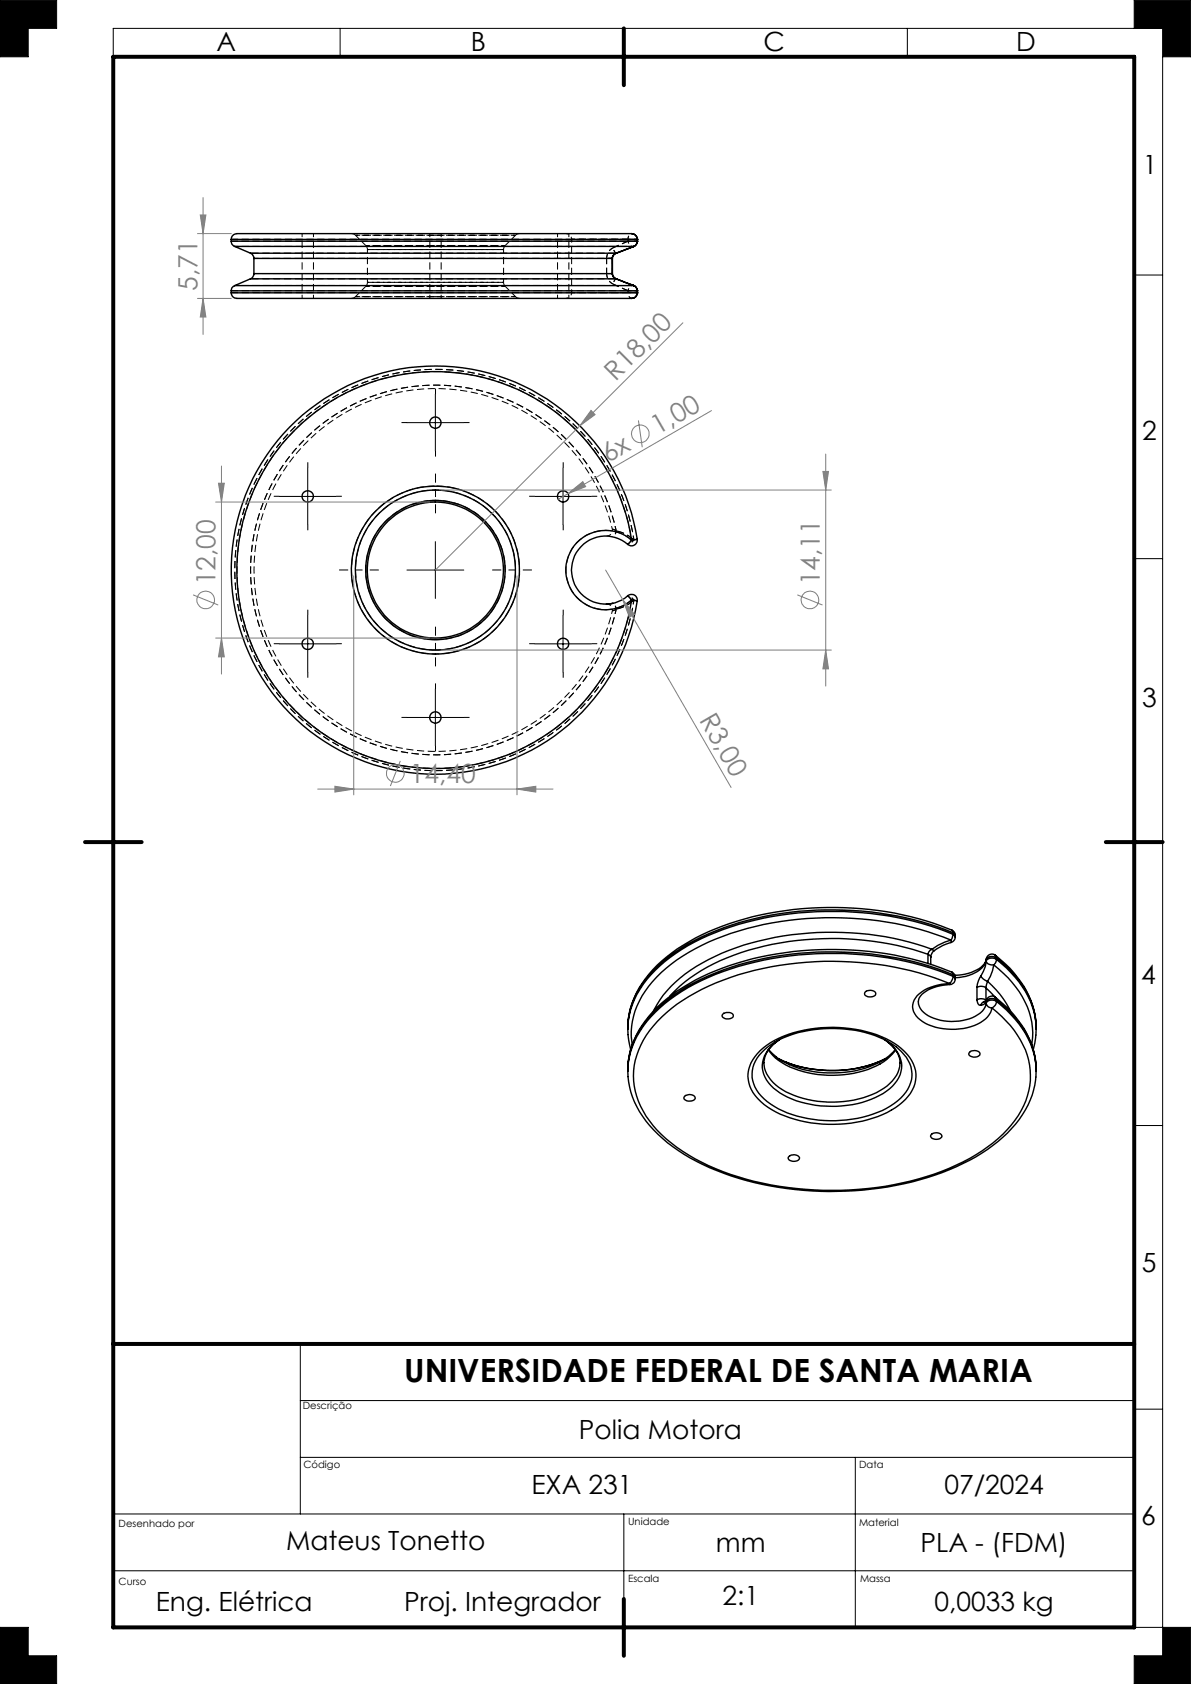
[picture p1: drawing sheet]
<svg xmlns="http://www.w3.org/2000/svg" width="210mm" height="297mm" viewBox="0 0 210 297" stroke-linecap="round" stroke-linejoin="round" font-family="sans-serif">
<g fill="none" stroke="#000" stroke-width=".18">
<path d="M0 0h10v5h-5v5h-5zM20 10v-5h185v287M60 5v5M160 5v5M200 5v-5h10v10h-5M200 48.5h5M71.8 74.5h10M76.8 69.5v10M49.2 87.6h10.1M54.3 82.5v10M76.8 95.5v10M94.3 87.6h10"/>
<path d="M99.3 82.5v10M200 98.5h5M49.2 113.6h10.1M54.3 108.5v10M71.8 100.5h10M94.3 113.6h10M99.3 108.5v10M71.8 126.5h10M76.8 121.5v10M200 198.5h5M53 237v30M53 257h147"/>
<path d="M53 247h147M150.8 257v30M200 248.5h5M20 277h180M20 267h180M110 267v15M0 287h5v5h5v5h-10zM200 287h10v10h-10v-5h5M205 292h.1"/>
</g>
<path d="M20 10h180v277h-180zM110 5v10M15 148.5h10M195 148.5h10M20 237h180M110 282v10" fill="none" stroke="#000" stroke-width=".7"/>
<path d="M200 0v5h5v5h5v-10zM205 287v5h-5v5h10v-10zM0 0v10h5v-5h5v-5zM0 287v10h10v-5h-5v-5z" fill-rule="evenodd" fill="#000"/>
<g fill="none" stroke="#000" stroke-width=".18" stroke-dasharray="1.3 .6" stroke-linecap="butt">
<path d="M76.8 41.5h-14.1h28.2h-14.1M76.8 52.3h-14.1h28.2h-14.1M108.5 49.1l.2 .1M108.7 44.6l-.1 .1M108.7 49.2h-.1M110.7 51.3v.3M110.7 42.2v.3M110.7 42.5v-.3M110.7 51.6v-.3M111.7 50.3h-.1M112.4 51.3v.3M112.4 42.2v.3"/>
<path d="M111.8 95.2l.6-.1M112.4 95.1l-.6 .1M111.8 105.9l.6 .1M112.4 106l-.6-.1"/>
</g>
<g fill="none" stroke="#000" stroke-width=".18" stroke-dasharray="1.3 .6" stroke-dashoffset=".8" stroke-linecap="butt">
<path d="M99.8 41.2a1 1 0 0 1 1 1M100.8 51.6a1 1 0 0 1-1 1M110.7 42.2h1.7M110.7 42.5h1.7M111.4 41.2a.99 .99 0 0 1 1 1M111.7 43.5a.97 .97 0 0 1-1-1M111.7 50.3a.97 .97 0 0 0-1 1M111.8 43.5a.94 .94 0 0 1-1.1-1M111.8 50.3a.94 .94 0 0 0-1.1 1M112.4 51.6a.99 .99 0 0 1-1 1M112.4 51.3h-1.7M112.4 51.6h-1.7"/>
<path d="M111.4 105.8a35 35 0 0 1-53.6 24.1 35 35 0 0 1 0-58.8 35 35 0 0 1 53.6 24.2"/>
</g>
<g fill="none" stroke="#000" stroke-width=".18" stroke-dasharray="1.3 .6" stroke-dashoffset=".6" stroke-linecap="butt">
<path d="M53.3 41.2v11.4M55.3 52.6v-11.4M64.8 44v5.8M75.8 41.2v11.4M77.8 52.6v-11.4M88.8 49.8v-5.8M98.3 41.2v11.4M100.3 52.6v-11.4M108.6 49.2l-.5 .9M108.6 44.7l-.5-1M108.7 44.6a.99 .99 0 0 0-.7 1M111.8 50.3a1 1 0 0 1 .6 1"/>
<path d="M112.4 42.5a1 1 0 0 1-.6 1M108.7 93.6a1.14 1.14 0 0 1-.6 1.1M108.7 107.5a1.14 1.14 0 0 0-.6-1.1"/>
</g>
<path d="M76.8 43.3h12.3h-24.6h12.3M76.8 50.5h12.3h-24.6h12.3M108.7 49.2l3.1 1.2M111.8 43.5l-3.1 1.1M111.4 95.3a7 7 0 0 0-9.7 .4 7 7 0 0 0 0 9.7 7 7 0 0 0 9.7 .4" fill="none" stroke="#000" stroke-width=".18" stroke-dasharray="1.3 .6" stroke-dashoffset="-.1" stroke-linecap="butt"/>
<path d="M107 45.6v2.6M107 48.2v-2.6M108 45.6v2.6M110.7 51.6h-9.9h9.9M110.7 42.2h-9.9h9.9" fill="none" stroke="#000" stroke-width=".18" stroke-dasharray="1.3 .6" stroke-dashoffset=".2" stroke-linecap="butt"/>
<g fill="none" stroke="#000" stroke-width=".18" stroke-dasharray="1.3 .6" stroke-dashoffset=".5" stroke-linecap="butt">
<path d="M44.8 45.6h63.2M76.8 49.8h-12h24h-12M76.8 44h-12h24h-12M107 48.2a1.98 1.98 0 0 0 1.1 1.9M107 45.6a1.98 1.98 0 0 1 1.1-1.9M108 48.2h-1M108 45.6h-1M108 48.2l.1 .5 .3 .3M108 48.2h-63.2M108.1 43.7a2.01 2.01 0 0 0-1.1 1.9M108.1 50.1a2.01 2.01 0 0 1-1.1-1.9M111.4 95.3l-.7 .7"/>
<path d="M111.8 95.2a35.4 35.4 0 0 0-54.2-24.4 35.4 35.4 0 0 0 0 59.4 35.4 35.4 0 0 0 54.2-24.3M112.4 95.1l-1 .2M111.4 105.8l1 .2M111.4 105.8l-.7-.8M111.8 105.9a35.4 35.4 0 0 1-54.2 24.3 35.4 35.4 0 0 1 0-59.4 35.4 35.4 0 0 1 54.2 24.4"/>
</g>
<path d="M40.8 51.3h71.6M40.8 42.2h71.6M108.1 50.1l2.6 1.2M108.1 43.7l2.6-1.2M110.7 42.5l-2.6 1.2M110.7 51.3l-2.6-1.2M112.4 51.6h-71.6M112.4 42.5h-71.6M76.8 112.8a12.3 12.3 0 0 0 10.8-18.1 12.3 12.3 0 0 0-21.1-.8 12.3 12.3 0 0 0 9.4 18.9h.9M76.8 114.6a14.1 14.1 0 0 1-12.4-20.8 14.1 14.1 0 0 1 24.3-.9 14.1 14.1 0 0 1-10.9 21.7h-1" fill="none" stroke="#000" stroke-width=".18" stroke-dasharray="1.3 .6" stroke-dashoffset=".1" stroke-linecap="butt"/>
<path d="M41.4 43.5h70.4M100.8 42.2v9.4M110.7 42.2a.89 .89 0 0 1 .7-1M111.4 52.6a.88 .88 0 0 1-.7-1M111.8 50.3h-70.4M111.8 95.2a1.56 1.56 0 0 1-1.1 .8M108 107.7a32 32 0 0 1-49.3 19.2 32 32 0 0 1 0-52.8 32 32 0 0 1 49.3 19.2M111.8 105.9a1.56 1.56 0 0 0-1.1-.9" fill="none" stroke="#000" stroke-width=".18" stroke-dasharray="1.3 .6" stroke-dashoffset=".7" stroke-linecap="butt"/>
<g fill="none" stroke="#000" stroke-width=".18" stroke-dasharray="1.3 .6" stroke-dashoffset=".4" stroke-linecap="butt">
<path d="M62 41.2l.7 .3M62.7 52.3l-.7 .3M64.5 43.3l.3 .7M64.8 49.8l-.3 .7M88.8 44l.3-.7M89.1 50.5l-.3-.7M90.9 41.5l.7-.3M91.6 52.6l-.7-.3M108 93.3l.7 .3M108.7 93.6l-.7-.3M108.7 93.6a32.6 32.6 0 0 0-50.2-20.1 32.6 32.6 0 0 0 0 54 32.6 32.6 0 0 0 50.2-20M108 107.7l.7-.2"/>
<path d="M108.7 107.5l-.7 .3M108.7 107.5a32.6 32.6 0 0 1-50.2 20 32.6 32.6 0 0 1 0-54 32.6 32.6 0 0 1 50.2 20.1"/>
</g>
<path d="M62.7 41.5l1.8 1.8M64.5 50.5l-1.8 1.8M89.1 43.3l1.8-1.8M90.9 52.3l-1.8-1.8" fill="none" stroke="#000" stroke-width=".18" stroke-dasharray="1.3 .6" stroke-dashoffset=".3" stroke-linecap="butt"/>
<path d="M44.2 49.2h64.5M108.7 44.6h-64.5M76.8 85.7a14.8 14.8 0 0 0-13 21.9 14.8 14.8 0 0 0 25.5 .9 14.8 14.8 0 0 0-11.5-22.8h-1M108.7 93.6l1.1 .4 1.1 .5 .9 .7M111.8 95.2l-1-.7-1.1-.6-1-.3M108.7 107.5l1.1-.4 1.1-.6 .9-.6M111.8 105.9l-1 .7-1.1 .5-1 .4" fill="none" stroke="#000" stroke-width=".18" stroke-dasharray="1.3 .6" stroke-dashoffset="-.2" stroke-linecap="butt"/>
<g fill="none" stroke="#000" stroke-width=".25">
<path d="M40.8 42.2a1.27 1.27 0 0 1 1.7-1h66.8a4.5 4.5 0 0 1 2.8 .3l.3 .7M40.8 42.5a.88 .88 0 0 0 .6 1M40.8 51.6a1.09 1.09 0 0 0 1.4 1h67.1a6.4 6.4 0 0 0 2.6-.1l.3-.3 .2-.6M40.8 51.3h71.6M40.8 51.6h71.6M40.8 42.5h71.6M40.8 42.2h71.6M40.8 42.2v.3M40.8 51.3v.3M41.4 50.4a.88 .88 0 0 0-.6 .9M41.4 43.5h70.4M41.4 50.4h70.4"/>
<path d="M41.4 43.5l2.8 1.2M44.2 44.7a1.13 1.13 0 0 1 .6 .9M44.2 49.2h64.4M44.2 44.7h64.4M44.2 49.2l-2.8 1.2M44.8 48.3a1.01 1.01 0 0 1-.6 .9M44.8 45.6h63.1M44.8 48.3h63.1M44.8 45.6v2.7M107.9 48.3a.97 .97 0 0 0 .7 .9M107.9 45.6v2.7M107.9 45.6h.1"/>
<path d="M107.9 48.3h.1M108 48.3a.88 .88 0 0 0 .6 .9M108 45.6v2.7M108.6 49.2l3.2 1.2M108.6 44.7l-.2 .1a.88 .88 0 0 0-.4 .8M108.6 44.7a.98 .98 0 0 0-.7 .9M108.6 44.7h.1M108.6 49.2h.1M111.3 50.2l.3 .1M111.7 50.3a1.07 1.07 0 0 1 .7 1M111.8 43.5l-3.2 1.2M111.8 50.4a1.01 1.01 0 0 1 .6 .9"/>
<path d="M112.4 42.5a.97 .97 0 0 1-.7 1M112.4 42.5a1.01 1.01 0 0 1-.6 1M112.4 42.5h.1M112.4 42.2h.1M112.4 51.3h.1M112.4 51.6h.1M112.4 42.2v.3M112.4 51.3v.3M110.7 96a6 6 0 0 0-8.3 .4 6 6 0 0 0 0 8.3 6 6 0 0 0 8.3 .4M111.4 95.3a35 35 0 0 0-53.6-24.1 35 35 0 0 0 0 58.8 35 35 0 0 0 53.6-24.2M111.4 95.3a7 7 0 0 0-9.7 .4 7 7 0 0 0 0 9.7 7 7 0 0 0 9.7 .4M111.4 95.3l-.7 .7"/>
<path d="M112.4 95.1a36 36 0 0 0-55.2-24.8 36 36 0 0 0 0 60.5 36 36 0 0 0 55.2-24.8M112.4 95.1l-1 .2M112.4 95.1a1.01 1.01 0 0 1-.6 1 1.01 1.01 0 0 1-1.1-.1M108.1 106.4l-1.2 .1M110.7 105.1l.7 .7M110.7 105.1a1.01 1.01 0 0 1 1.1-.2 1.01 1.01 0 0 1 .6 1.1M111.4 105.8l1 .2M127.6 178.7a1.28 1.28 0 0 1 1.7 .3 .7 .7 0 0 1-.9 .7l-.7-.1a.44 .44 0 0 1-.4-.4 .44 .44 0 0 1 .3-.5zM152.5 175a1.29 1.29 0 0 1 1.9 .2 .7 .7 0 0 1-.9 .6h-.5a.51 .51 0 0 1-.5-.3 .51 .51 0 0 1 0-.5zM161.9 176.7a3.4 3.4 0 0 0 2.8 2.9 8.8 8.8 0 0 0 8.5-1.2 2.47 2.47 0 0 0 .7-1.5M163.6 168.3a52.2 52.2 0 0 0-36.6 1.1 25.4 25.4 0 0 0-8.9 6.4M163.6 168.3l.4 .2 .1 .3"/>
<path d="M163.6 168.3v1.6M164.1 168.8v1.3M164.3 167.4l.4 .3-.3 .3-.3 .8M164.3 167.4a1.05 1.05 0 0 0-.7 .9M164.3 167.4a53 53 0 0 0-37 .7 26.4 26.4 0 0 0-10.4 7.4l-1.7 2.8M167.4 173.5a56.9 56.9 0 0 0-41.2-.1 27.3 27.3 0 0 0-11.7 8.3 12.6 12.6 0 0 0 0 16 27.3 27.3 0 0 0 11.6 8.4 56.9 56.9 0 0 0 40 .5 28.6 28.6 0 0 0 12.8-9 12.7 12.7 0 0 0-.1-15.9l-2.2-2.4-1.7-1.5M167.4 173.5a8 8 0 0 0-6 2.5 2.68 2.68 0 0 0 .9 3.9 10.5 10.5 0 0 0 11.1 .1l.7-.7a2.96 2.96 0 0 0 .8-1.5M167.4 173.5l.1 .1M167.5 173.6a6.8 6.8 0 0 0-5.3 2.3l-.3 .8M167.7 166.2l-1.5 .6-1.5 .9M167.7 165.8l-2.3 .9-1.1 .7M167.7 165.8a57.5 57.5 0 0 0-42.7 .3 26.1 26.1 0 0 0-11.8 9.5 12.6 12.6 0 0 0-1.7 8.7"/>
<path d="M167.7 165.8v.4M167.8 171.4a57.9 57.9 0 0 0-41.7-.2 28.6 28.6 0 0 0-12.3 8.9 14.7 14.7 0 0 0-3.1 7.5M167.8 164a57.9 57.9 0 0 0-41.7-.2 28.6 28.6 0 0 0-12.3 8.8 14.7 14.7 0 0 0-3.1 7.6M167.8 171.4a.96 .96 0 0 1 .6 1M167.8 164a.96 .96 0 0 1 .6 1M167.8 171.4l.2 .5M167.8 164l.2 .5M168 172.2a58.8 58.8 0 0 0-41.8-.4 29.3 29.3 0 0 0-12.8 9.2 13.3 13.3 0 0 0-2.7 8.9M168 172.2a1.81 1.81 0 0 1-.6 1.3M168 171.9a58.6 58.6 0 0 0-41.8-.3 28.5 28.5 0 0 0-12.8 9.2 13.3 13.3 0 0 0-2.7 8.1M168 164.8l-.3 1M168 164.8a58.6 58.6 0 0 0-41.8-.3 28.8 28.8 0 0 0-12.8 9.1 13.3 13.3 0 0 0-2.7 8.9"/>
<path d="M168 164.5a58.6 58.6 0 0 0-41.8-.3 28.5 28.5 0 0 0-12.8 9.2 13.3 13.3 0 0 0-2.7 8.1M168 172.2l.4 .4M168 171.9l.4 .5M168 164.8l.4 .4M168 164.5l.4 .5M168 164.5v.3M168 171.9v.3M168.4 172.6a.91 .91 0 0 1-.9 1M168.4 165.2a.98 .98 0 0 1-.7 1M168.4 165v.2M168.4 172.4v.2M172.3 176.3a.82 .82 0 0 0 .7 1"/>
<path d="M172.3 176.3a1.48 1.48 0 0 1 1.5 .1M172.3 174.1a1.48 1.48 0 0 1 1.5 .1M172.3 174.1v2.2M173 172.1a4.1 4.1 0 0 0-.7 2M173 172.1a1.75 1.75 0 0 0 1.1 1M173.5 176.7h.1M173.5 176.7l-.4 .2-.1 .4M173.8 176.4l.2 .4M173.8 174.2l1.6 1.6M173.8 174.2v2.2M173.8 176.4l.1 .1M173.9 176.9a.98 .98 0 0 0 1 .9"/>
<path d="M173.9 169.5l-.2 .9-.7 1.7M173.9 176.6l-.5 .6-.4 .1M173.9 169.5a1.11 1.11 0 0 0 1.3 .7M173.9 169.2a3.5 3.5 0 0 1-2.5 2.6l-1.1 .4-1.9 .2M173.9 169.2v.3M173.9 176.6v.3M173.9 169.2a3.6 3.6 0 0 1-2.6 2.3l-1.1 .3-1.8 .2M173.9 176.4l-.4 .3M173.9 169.2h.1M173.9 176.5v.1M174.1 173.1l-.3 1.1M174.1 173.1l.8 .7a15.1 15.1 0 0 1 3.2 4.5"/>
<path d="M175.2 170.2l-.2 1-.9 1.9M175.2 170.2a16.8 16.8 0 0 1 6.7 10.1 11.1 11.1 0 0 1 0 3.9M175.5 175.9a17.8 17.8 0 0 1 7 10.8l.2 .9M175.5 168.5a17.8 17.8 0 0 1 7 10.7l.2 1M175.5 175.9a1 1 0 0 0-1.6 .6M175.5 168.5a.98 .98 0 0 0-1.6 .7M175.5 175.9l.2 .5M175.5 168.5l.2 .4M175.7 176.6a1.36 1.36 0 0 1-.8 1.2M175.7 176.6a16.8 16.8 0 0 1 6.9 11.1l.1 2.2M175.7 176.4a17.6 17.6 0 0 1 6.8 10.1l.2 2.4M175.7 169.2l-.2 .7-.3 .3"/>
<path d="M175.7 169.2a17.6 17.6 0 0 1 6.8 10.2l.2 1.8v1.3M175.7 176.6a1.3 1.3 0 0 0-1.8 .3M175.7 176.4a1.3 1.3 0 0 0-1.8 .2M175.7 169.2a1.3 1.3 0 0 0-1.8 .3M175.7 168.9a1.3 1.3 0 0 0-1.8 .3M175.7 168.9a17.6 17.6 0 0 1 6.8 10.2l.2 1.2M175.7 168.9v.3M175.7 176.4v.2M110.7 189.9a16.2 16.2 0 0 0 6.1 10.9 39.7 39.7 0 0 0 19 8.4 57.5 57.5 0 0 0 32.8-3.4 25.7 25.7 0 0 0 12.2-10l.5-.9a13.7 13.7 0 0 0 1.3-4.9M110.7 182.5l.5 2.6M120.7 193.4a1.15 1.15 0 0 1 1.9 .3 1.22 1.22 0 0 1-2-.1zM134 185.3a18.3 18.3 0 0 1 11.8-4.1 20.8 20.8 0 0 1 12.6 3.3 6.5 6.5 0 0 1 3 6.1 7.9 7.9 0 0 1-4.2 5.2 23.1 23.1 0 0 1-21.2-.1 7.5 7.5 0 0 1-4.1-5.9 6.2 6.2 0 0 1 2.1-4.5z"/>
<path d="M135.5 185.2a10.9 10.9 0 0 0 6.9 4 18.5 18.5 0 0 0 13.4-1.9l1.1-.9 1-1.2M135.6 185.1l1.3 1.3M137.4 183.4a4.8 4.8 0 0 0-2.6 5 7.3 7.3 0 0 0 4.4 4.5 18.8 18.8 0 0 0 16-.6 6.2 6.2 0 0 0 3.5-4.8v-.1M137.4 186.8l1.1 .5M137.4 183.3a5.6 5.6 0 0 0-2.9 5.6 7.2 7.2 0 0 0 4.4 4.6 19.3 19.3 0 0 0 16.8-.6 5.8 5.8 0 0 0 3.3-5.5 6.5 6.5 0 0 0-3-4M155.5 183.1a9.3 9.3 0 0 1 5.1 5 6 6 0 0 1-2.9 6.5 20.2 20.2 0 0 1-13.3 3 16.1 16.1 0 0 1-10.2-4.3 5.4 5.4 0 0 1 .6-8.2 15.5 15.5 0 0 1 8.6-3.5 22.7 22.7 0 0 1 12.1 1.6M156 186.8a22.5 22.5 0 0 1-17.5 .5M156.1 186.7a22.3 22.3 0 0 1-17.6 .6M156.5 183.8a4.7 4.7 0 0 1 2.2 3.6M157.8 185.1a10.9 10.9 0 0 1-6.2 3.6 18.7 18.7 0 0 1-14.4-2l-.4-.3M164.4 200a1.2 1.2 0 0 1 1.7 .4 1.2 1.2 0 0 1-2 0zM171 185.6a1.13 1.13 0 0 1 1.8 .3 1.16 1.16 0 0 1-2 0z"/>
<path d="M182.6 182.6l-.4 2.5M182.7 180.3v1.2M139.1 204a1.17 1.17 0 0 1 1.9 .3 1.19 1.19 0 0 1-2 0z"/>
<circle cx="76.8" cy="74.6" r="1"/>
<circle cx="54.3" cy="87.5" r="1"/>
<circle cx="99.3" cy="87.5" r="1"/>
<circle cx="54.3" cy="113.5" r="1"/>
<circle cx="76.8" cy="100.6" r="12"/>
<circle cx="76.8" cy="100.5" r="12.3"/>
<circle cx="76.8" cy="100.5" r="14.1"/>
<circle cx="76.8" cy="100.5" r="14.8"/>
<circle cx="99.3" cy="113.5" r="1"/>
<circle cx="76.8" cy="126.6" r="1"/>
</g>
<path d="M108 93.3a1 1 0 0 1-1 1.2M108 107.7a1 1 0 0 0-1-1.2" fill="none" stroke="#000" stroke-width=".18" stroke-dasharray="1.3 .6" stroke-dashoffset=".9" stroke-linecap="butt"/>
<g fill="none" stroke="#808080" stroke-width=".18">
<path d="M35.3 37.9h1l-.5 3.3zM35.8 34.9v24.1M34.8 41.2h6M34.8 52.6h6M35.8 52.6l.5 3.3h-1zM120.4 56.9l-18.2 18.2M102.2 75.1l-25.4 25.4M104.2 72.4l.7 .7-2.7 2zM112.6 74.2l.6 4.7M125.4 72.4l-25.2 14.7M38 88.5h37.8M38.5 85.2h1l-.4 3.3z"/>
<path d="M39.1 82.2v36.7M77.8 86.4h68.8M100.2 87.1l2.6-2.2 .5 .9zM100.2 87.1l-1.8 .9M145.1 83.1h1l-.5 3.3zM145.6 80.1v40.9M34 104.9l4.5 1.8M38 112.5h37.8M39.1 112.5l.4 3.3h-1zM62.4 101.6v38.6M77.8 114.6h68.8M91.2 101.6v38.6"/>
<path d="M106.8 100.5l22.1 38.4M109.8 105.7l2.1 2.6-.9 .6zM140.6 104.9l4.4 1.8M145.6 114.6l.5 3.4h-1zM56 139.2h41.5M59.1 138.7l3.3 .5-3.3 .5zM70.6 134.2l-1.8 4.4M91.2 139.2l3.3-.5v1z"/>
<circle cx="112.9" cy="76.5" r="1.56"/>
<circle cx="36.3" cy="105.8" r="1.55"/>
<circle cx="142.8" cy="105.8" r="1.56"/>
<circle cx="69.7" cy="136.4" r="1.55"/>
</g>
<path d="M76.8 90.5v-7M66.8 100.5h-7M76.8 110.5v7M86.8 100.5h7" fill="none" stroke="#000" stroke-width=".18" stroke-dasharray="15.2 1.3 1.3 1.3" stroke-dashoffset="13.6" stroke-linecap="butt"/>
<g fill="none" stroke="#000" stroke-width=".18" stroke-dasharray="15.2 1.3 1.3 1.3" stroke-linecap="butt">
<path d="M71.8 74.5h-1M76.8 69.5v-1M76.8 79.5v1M81.8 74.5h1M49.3 87.5h-1M54.3 82.5v-1M54.3 92.5v1M59.3 87.5h1M94.3 87.5h-1M99.3 82.5v-1M99.3 92.5v1M104.3 87.5h1"/>
<path d="M49.3 113.5h-1M54.3 108.5v-1M54.3 118.5v1M59.3 113.5h1M94.3 113.5h-1M99.3 108.5v-1M99.3 118.5v1M104.3 113.5h1M71.8 126.5h-1M76.8 121.5v-1M76.8 131.5v1M81.8 126.5h1"/>
</g>
<g fill="#808080">
<path d="M100.2 87.1l2.6-2.2 .5 .9z"/>
<path d="M104.2 72.4l.7 .7-2.7 2z"/>
<path d="M109.8 105.7l2.1 2.6-.9 .6z"/>
<path d="M59.1 138.7l3.3 .5-3.3 .5zM91.2 139.2l3.3-.5v1z"/>
<path d="M35.3 37.9h1l-.5 3.3zM35.8 52.6l.5 3.3h-1zM38.5 85.2h1l-.4 3.3zM39.1 112.5l.4 3.3h-1zM145.1 83.1h1l-.5 3.3zM145.6 114.6l.5 3.4h-1z"/>
</g>
<text font-size="5.6" x="71.3" y="243.8">UNIVERSIDADE FEDERAL DE SANTA MARIA</text>
<g font-size="4.7">
<text x="38.1" y="9">A</text>
<text x="83" y="9">B</text>
<text x="134.6" y="9">C</text>
<text x="179.1" y="9">D</text>
<text x="201.5" y="30.7">1</text>
<text x="201.4" y="77.7">2</text>
<text x="201.4" y="124.7">3</text>
<text x="201.2" y="173.6">4</text>
<text x="201.4" y="224.3">5</text>
<text x="102.1" y="253.9">Polia Motora</text>
<text x="93.7" y="263.5">EXA 231</text>
<text x="166.5" y="263.5">07/2024</text>
<text x="201.2" y="268.9">6</text>
<text x="50.4" y="273.4">Mateus Tonetto</text>
<text x="126.2" y="273.7">mm</text>
<text x="162.3" y="273.7">PLA - (FDM)</text>
<text x="27.5" y="284.1">Eng. Elétrica</text>
<text x="71.3" y="284.1">Proj. Integrador</text>
<text x="127.4" y="283.1">2:1</text>
<text x="164.8" y="284.1">0,0033 kg</text>
</g>
<g font-size="4.7" fill="#808080">
<text x="34.8" y="51.3" transform="rotate(-90 34.8 51.3)">5,71</text>
<text x="108.5" y="67.3" transform="rotate(-45 108.5 67.3)">R18,00</text>
<text x="116" y="76.7" transform="rotate(-30 116 76.7)">1,00</text>
<text x="107.2" y="81.7" transform="rotate(-30 107.2 81.7)">6x</text>
<text x="38" y="103.2" transform="rotate(-90 38 103.2)">12,00</text>
<text x="144.5" y="103.2" transform="rotate(-90 144.5 103.2)">14,11</text>
<text x="123.2" y="127" transform="rotate(60 123.2 127)">R3,00</text>
<text x="72.3" y="138.1">14,40</text>
</g>
<g font-size="1.8">
<text x="53.4" y="248.6">Descrição</text>
<text x="53.5" y="259">Código</text>
<text x="151.5" y="258.9">Data</text>
<text x="20.9" y="269.3">Desenhado por</text>
<text x="110.7" y="269">Unidade</text>
<text x="151.5" y="269.2">Material</text>
<text x="20.9" y="279.6">Curso</text>
<text x="110.7" y="279">Escala</text>
<text x="151.6" y="279">Massa</text>
</g>
</svg>
